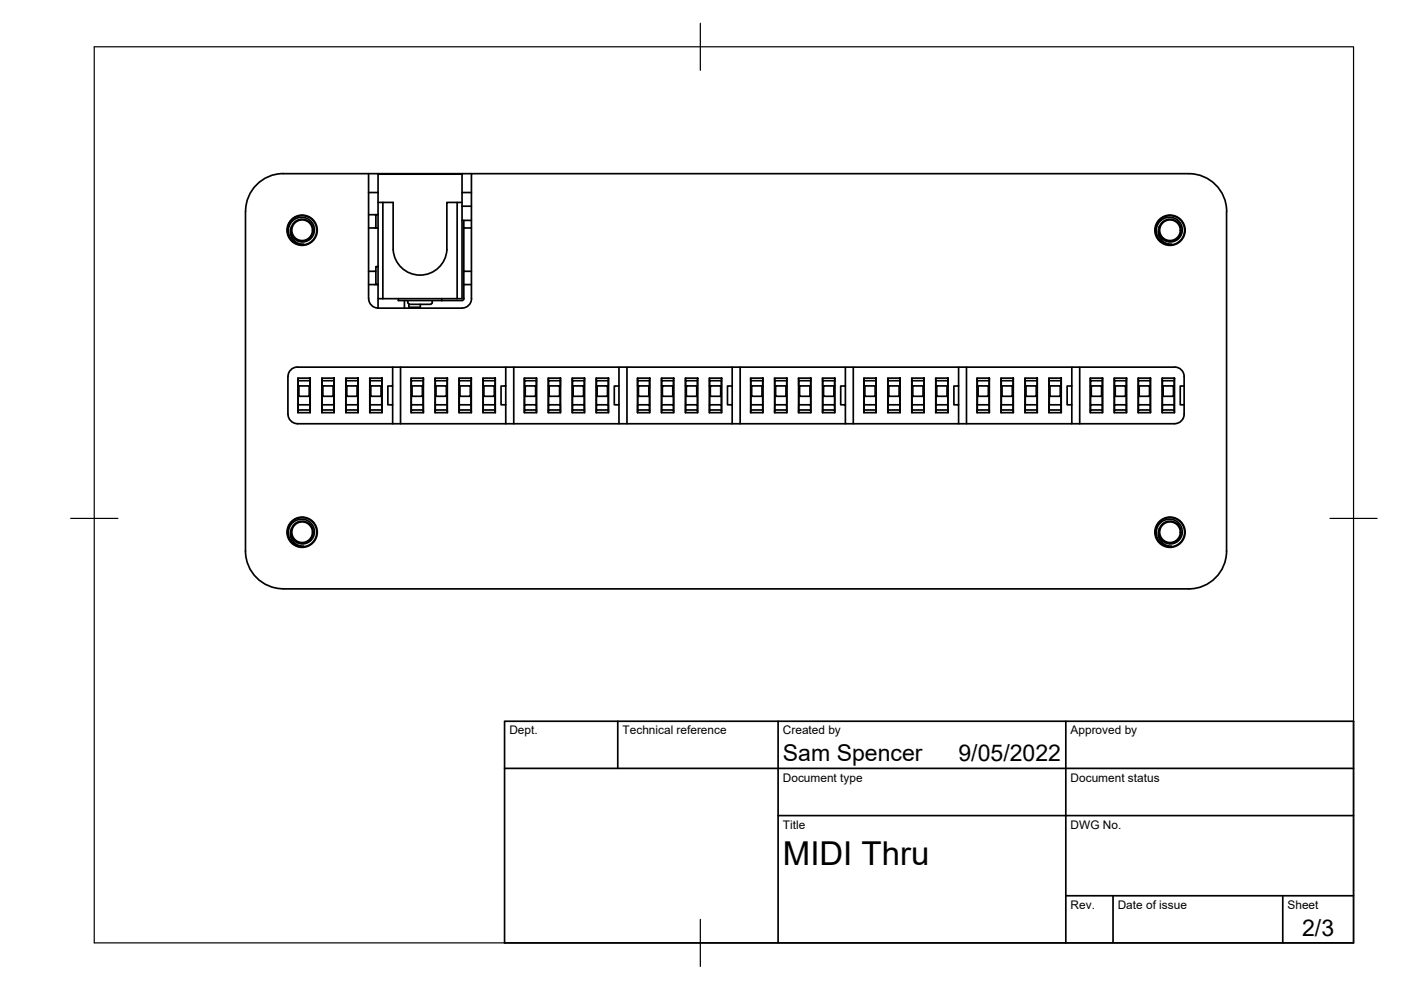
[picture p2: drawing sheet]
<svg xmlns="http://www.w3.org/2000/svg" width="297mm" height="210mm" viewBox="0 0 297 210" stroke-linecap="round" stroke-linejoin="round" font-family="sans-serif">
<!-- layer: Visible -->
<g fill="none" stroke="#000" stroke-width=".36">
<path d="M60 36.8h39.9M60.1 36.8a8 8 0 0 0-8 8M78.1 36.8v26.5M52 44.8v72.1M61.8 48l-.1 .7 .2 1.1M61.9 49.8l.7 .9 .9 .5 1.1 .1 .9-.4 .7-.7 .4-.8 .1-1-.4-1-.7-.8-1.1-.5h-1.2l-.9 .5-.7 .6-.5 1.2v1.2l.5 1a2.69 2.69 0 0 0 2.7 1.2M61.9 49.8l.5 .7 1.1 .6h1.1l1-.5 .6-.8 .2-1.2-.3-.9-.6-.8-1-.4-1.2 .1-.6 .3-.6 .5-.5 1.2v1.1l.7 1.2 .9 .7 1.2 .2M78.1 45.5h1.6M78.1 48.3h1.6M78.1 57.5h1.6M78.1 40.8h2.1M80.2 45.5h-.5v2.8h.5"/>
<path d="M80.2 56.5h-.5v3.8h.5M80.2 42.9h3.2v10a5.7 5.7 0 0 0 5.7 5.4 5.7 5.7 0 0 0 5.7-5.4M81.2 42.9v20.4M96.9 42.9v20.4M98 42.9h-3.3v10M98 40.8h1.9M98 46.7h1.9M98 43.7h1.9M98.3 57.5h1.6M98.3 48.3h1.6M98.3 46.7v16.6M245.8 48l.7-1 1.2-.5 1.3 .2 1 .8 .4 1-.1 1-.4 .7-.6 .7-1 .3-1-.1-.8-.5-.6-.8 .7 .9 1.2 .6 1.2-.1 1-.7 .6-1 .1-1.1-.5-1.2-1.1-.9-1.4-.2-1.1 .3-1 1-.5 1.4 .1 .7 .3 .8 .7 .9"/>
<path d="M245.8 48l-.2 1.4 .4 1.2 1.1 .9 1.3 .3-1.4-.2-.8-.5M245.8 48l-.1 .7 .2 1.1M260.1 44.8v72.1M260.1 44.8a8 8 0 0 0-8-8h-152.2v26.5M63.1 77.8h185.9M63.1 77.8a2.04 2.04 0 0 0-2.1 2l.1 8a2.04 2.04 0 0 0 2 2h186a2 2 0 0 0 2-2v-8a2 2 0 0 0-2-2M78.1 60.3h1.6M78.2 63.3a2 2 0 0 0 2 2M80.2 63.3h1M81.2 63.3h15.7M83.2 77.8v4h-1v4h1v4M84.5 63.3v.4h9.1"/>
<path d="M84.9 77.8v12M85.7 63.7v1.6M86.4 63.7l.1 .6 .4 .2M86.7 64.5v.6h2.4v-.6M91.7 63.7a.73 .73 0 0 1-.3 .7 .73 .73 0 0 1-.8 .1h-3.8M93.6 63.3v.4M96.9 63.3h1.1v-26.4h-17.8v28.4h17.8M98.3 60.3h1.6M98.4 63.3l-.4 .4h-4.4M100 63.3a2 2 0 0 1-2 2M107.2 77.8v4h-1v4h1v4M108.9 77.8v12"/>
<path d="M131.2 77.8v4h-1v4h1v4M132.9 77.8v12M155.2 77.8v4h-1v4h1v4M156.9 77.8v12M179.2 77.8v4h-1v4h1v4M180.9 77.8v12M203.2 77.8v4h-1v4h1v4M204.9 77.8v12M227.2 77.8v4h-.9v4h.9v4M228.9 77.8v12M63.2 80.2h2.6v7.3h-2.6zM63.2 87.5v-.6h2.5l.1 .6"/>
<path d="M63.2 80.2v.5M63.2 86.9v-1.1h2.5v1.1M63.2 81.8h.2M63.2 81.8v4M63.4 81.8h2.2v2.2h-2.2zM65.6 81.8h.1M65.7 80.7h-2.5v1.1M65.7 80.7v5.1M65.8 80.2l-.1 .5M68.2 80.2h2.6v7.3h-2.6zM68.2 87.5l.1-.6h2.5v.6M68.2 80.2l.1 .5"/>
<path d="M68.3 86.9v-1.1h2.5v1.1M68.3 81.8h.2M68.3 81.8v4M68.5 81.8h2.1v2.2h-2.1zM70.8 81.8v4M70.8 80.7h-2.5v1.1M70.8 80.7v1.1h-.2M70.8 80.2v.5M73.3 80.2h2.6v7.3h-2.6zM73.3 87.5l.1-.6h2.5v.6M73.3 80.2l.1 .5M73.4 86.9v-1.1h2.5v1.1"/>
<path d="M73.4 81.8h.1M73.4 81.8v4M73.5 81.8h2.2v2.2h-2.2zM75.9 81.8v4M75.9 80.7h-2.5v1.1M75.9 80.7v1.1h-.2M75.9 80.2v.5M78.4 80.2h2.6v7.3h-2.6zM78.4 87.5v-.6h2.6v.6M78.4 80.2v.5M78.4 86.9v-1.1h2.6v1.1M78.4 81.8h.2"/>
<path d="M78.4 81.8v4M78.6 81.8h2.2v2.2h-2.2zM80.8 81.8h.2M81 80.7h-2.6v1.1M81 80.7l-.1 5.1M81 80.2v.5M83.2 81.8v4M87.2 80.2h2.6v7.3h-2.6zM87.2 87.5v-.6h2.5l.1 .6M87.2 80.2v.5M87.2 86.9v-1.1h2.5v1.1M87.2 81.8h.2"/>
<path d="M87.2 81.8v4M87.4 81.8h2.2v2.2h-2.2zM89.7 81.8v4M89.7 80.7h-2.5v1.1M89.7 80.7v1.1h-.1M89.8 80.2l-.1 .5M92.2 80.2h2.6v7.3h-2.6zM92.2 87.5l.1-.6h2.5v.6M92.2 80.2l.1 .5M92.3 86.9v-1.1h2.5v1.1M92.3 81.8h.1M92.3 81.8v4"/>
<path d="M92.4 81.8h2.2v2.2h-2.2zM94.8 81.8v4M94.8 80.7h-2.5v1.1M94.8 80.7v1.1h-.2M94.8 80.2v.5M97.3 80.2h2.6v7.3h-2.6zM97.3 87.5l.1-.6h2.5v.6M97.3 80.2l.1 .5M97.4 86.9v-1.1h2.5v1.1M97.4 81.8h.1M97.4 81.8v4M97.5 81.8h2.2v2.2h-2.2z"/>
<path d="M99.7 81.8h.2M99.9 80.7h-2.5v1.1M99.9 80.7v5.1M99.9 80.2v.5M102.4 80.2h2.6v7.3h-2.6zM102.4 87.5v-.6h2.6v.6M102.4 80.2v.5M102.4 86.9v-1.1h2.6v1.1M102.4 81.8h.2M102.4 81.8v4M102.6 81.8h2.2v2.2h-2.2zM104.8 81.8h.2"/>
<path d="M105 80.7h-2.6v1.1M105 80.7l-.1 5.1M105 80.2v.5M107.2 81.8v4M111.2 80.2h2.5v7.3h-2.5zM111.2 87.5v-.6h2.5v.6M111.2 80.2v.5M111.2 86.9v-1.1h2.5v1.1M111.2 81.8h.2M111.2 81.8v4M111.4 81.8h2.2v2.2h-2.2zM113.7 81.8v4"/>
<path d="M113.7 80.7h-2.5v1.1M113.7 80.7v1.1h-.1M113.7 80.2v.5M116.2 80.2h2.6v7.3h-2.6zM116.2 87.5l.1-.6h2.5v.6M116.2 80.2l.1 .5M116.3 86.9v-1.1h2.5v1.1M116.3 81.8h.1M116.3 81.8v4M116.4 81.8h2.2v2.2h-2.2zM118.6 81.8h.2M118.8 80.7h-2.5v1.1"/>
<path d="M118.8 80.7v5.1M118.8 80.2v.5M121.3 80.2h2.6v7.3h-2.6zM121.3 87.5l.1-.6h2.5v.6M121.3 80.2l.1 .5M121.4 86.9v-1.1h2.5v1.1M121.4 81.8h.1M121.4 81.8v4M121.5 81.8h2.2v2.2h-2.2zM123.7 81.8h.2M123.9 80.7h-2.5v1.1M123.9 80.7v5.1"/>
<path d="M123.9 80.2v.5M126.4 80.2h2.6v7.3h-2.6zM126.4 87.5v-.6h2.6v.6M126.4 80.2v.5M126.4 86.9v-1.1h2.6v1.1M126.4 81.8h.2M126.4 81.8v4M126.6 81.8h2.2v2.2h-2.2zM128.8 81.8h.2M129 80.7h-2.6v1.1M129 80.7l-.1 5.1M129 80.2v.5"/>
<path d="M131.2 81.8v4M135.2 80.2h2.6v7.3h-2.6zM135.2 87.5v-.6h2.5l.1 .6M135.2 80.2v.5M135.2 86.9v-1.1h2.5v1.1M135.2 81.8h.2M135.2 81.8v4M135.4 81.8h2.2v2.2h-2.2zM137.6 81.8h.1M137.7 80.7h-2.5v1.1M137.7 80.7v5.1M137.8 80.2l-.1 .5"/>
<path d="M140.3 80.2h2.5v7.3h-2.5zM140.3 87.5v-.6h2.5v.6M140.3 80.2v.5M140.3 86.9v-1.1h2.5v1.1M140.3 81.8v4M140.4 81.8h2.2v2.2h-2.2zM142.6 81.8h.2M142.8 80.7h-2.5v1.1h.1M142.8 80.7v5.1M142.8 80.2v.5M145.3 80.2h2.6v7.3h-2.6zM145.3 87.5l.1-.6h2.5v.6"/>
<path d="M145.3 80.2l.1 .5M145.4 86.9v-1.1h2.5v1.1M145.4 81.8v4M145.5 81.8h2.2v2.2h-2.2zM147.7 81.8h.2M147.9 80.7h-2.5v1.1h.1M147.9 80.7v5.1M147.9 80.2v.5M150.4 80.2h2.6v7.3h-2.6zM150.4 87.5v-.6h2.6v.6M150.4 80.2v.5M150.4 86.9v-1.1h2.6v1.1"/>
<path d="M150.4 81.8h.2M150.5 81.8v4M150.6 81.8h2.2v2.2h-2.2zM152.8 81.8h.2M153 80.7h-2.6v1.1M153 80.7v5.1M153 80.2v.5M155.2 81.8v4M159.2 80.2h2.6v7.3h-2.6zM159.2 87.5v-.6h2.5l.1 .6M159.2 80.2v.5M159.2 86.9v-1.1h2.5v1.1"/>
<path d="M159.2 81.8v4M159.4 81.8h2.2v2.2h-2.2zM161.6 81.8h.1M161.7 80.7h-2.5v1.1h.2M161.7 80.7v5.1M161.8 80.2l-.1 .5M164.2 80.2h2.6v7.3h-2.6zM164.2 87.5l.1-.6h2.5v.6M164.2 80.2l.1 .5M164.3 86.9v-1.1h2.5v1.1M164.3 81.8v4M164.4 81.8h2.2v2.2h-2.2z"/>
<path d="M166.6 81.8h.2M166.8 80.7h-2.5v1.1h.1M166.8 80.7v5.1M166.8 80.2v.5M169.3 80.2h2.6v7.3h-2.6zM169.3 87.5l.1-.6h2.5v.6M169.3 80.2l.1 .5M169.4 86.9v-1.1h2.5v1.1M169.4 81.8h.1M169.4 81.8v4M169.5 81.8h2.2v2.2h-2.2zM171.7 81.8h.2"/>
<path d="M171.9 80.7h-2.5v1.1M171.9 80.7v5.1M171.9 80.2v.5M174.4 80.2h2.6v7.3h-2.6zM174.4 87.5v-.6h2.6v.6M174.4 80.2v.5M174.4 86.9v-1.1h2.6v1.1M174.4 81.8h.2M174.5 81.8v4M174.6 81.8h2.2v2.2h-2.2zM176.8 81.8h.2M177 80.7h-2.6v1.1"/>
<path d="M177 80.7v5.1M177 80.2v.5M179.2 81.8v4M183.2 80.2h2.6v7.3h-2.6zM183.2 87.5v-.6h2.5l.1 .6M183.2 80.2v.5M183.2 86.9v-1.1h2.5v1.1M183.2 81.8v4M183.4 81.8h2.1v2.2h-2.1zM185.5 81.8h.2M185.7 80.7h-2.5v1.1h.2M185.7 80.7v5.1"/>
<path d="M185.8 80.2l-.1 .5M188.2 80.2h2.6v7.3h-2.6zM188.2 87.5l.1-.6h2.5v.6M188.2 80.2l.1 .5M188.3 86.9v-1.1h2.5v1.1M188.3 81.8h.1M188.3 81.8v4M188.4 81.8h2.2v2.2h-2.2zM190.6 81.8h.2M190.8 80.7h-2.5v1.1M190.8 80.7v5.1M190.8 80.2v.5"/>
<path d="M193.3 80.2h2.6v7.3h-2.6zM193.3 87.5l.1-.6h2.5v.6M193.3 80.2l.1 .5M193.4 86.9v-1.1h2.5v1.1M193.4 81.8h.1M193.4 81.8v4M193.5 81.8h2.2v2.2h-2.2zM195.7 81.8h.2M195.9 80.7h-2.5v1.1M195.9 80.7v5.1M195.9 80.2v.5M198.4 80.2h2.6v7.3h-2.6z"/>
<path d="M198.4 87.5v-.6h2.6v.6M198.4 80.2v.5M198.4 86.9v-1.1h2.6v1.1M198.4 81.8h.2M198.5 81.8v4M198.6 81.8h2.2v2.2h-2.2zM200.8 81.8h.2M201 80.7h-2.6v1.1M201 80.7v5.1M201 80.2v.5M203.2 81.8v4M207.2 80.2h2.6v7.3h-2.6z"/>
<path d="M207.2 87.5v-.6h2.5l.1 .6M207.2 80.2v.5M207.2 86.9v-1.1h2.5v1.1M207.2 81.8h.2M207.2 81.8v4M207.4 81.8h2.1v2.2h-2.1zM209.5 81.8h.2M209.7 80.7h-2.5v1.1M209.7 80.7v5.1M209.8 80.2l-.1 .5M212.2 80.2h2.6v7.3h-2.6zM212.2 87.5l.1-.6h2.5v.6"/>
<path d="M212.2 80.2l.1 .5M212.3 86.9v-1.1h2.5v1.1M212.3 81.8h.1M212.3 81.8v4M212.4 81.8h2.2v2.2h-2.2zM214.6 81.8h.2M214.8 80.7h-2.5v1.1M214.8 80.7v5.1M214.8 80.2v.5M217.3 80.2h2.6v7.3h-2.6zM217.3 87.5l.1-.6h2.5v.6M217.3 80.2l.1 .5"/>
<path d="M217.4 86.9v-1.1h2.5v1.1M217.4 81.8h.1M217.4 81.8v4M217.5 81.8h2.2v2.2h-2.2zM219.7 81.8h.2M219.9 80.7h-2.5v1.1M219.9 80.7v5.1M219.9 80.2v.5M222.4 80.2h2.6v7.3h-2.6zM222.4 87.5v-.6h2.6v.6M222.4 80.2v.5M222.4 86.9v-1.1h2.6v1.1"/>
<path d="M222.4 81.8h.2M222.5 81.8v4M222.6 81.8h2.2v2.2h-2.2zM224.8 81.8h.2M225 80.7h-2.6v1.1M225 80.7v5.1M225 80.2v.5M227.2 81.8v4M231.2 80.2h2.6v7.3h-2.6zM231.2 87.5v-.6h2.5l.1 .6M231.2 80.2v.5M231.2 86.9v-1.1h2.5v1.1"/>
<path d="M231.2 81.8h.2M231.2 81.8v4M231.4 81.8h2.2v2.2h-2.2zM233.6 81.8h.1M233.7 80.7h-2.5v1.1M233.7 80.7v5.1M233.8 80.2l-.1 .5M236.2 80.2h2.6v7.3h-2.6zM236.2 87.5l.1-.6h2.5v.6M236.2 80.2l.1 .5M236.3 86.9v-1.1h2.5v1.1M236.3 81.8h.2"/>
<path d="M236.3 81.8v4M236.5 81.8h2.1v2.2h-2.1zM238.6 81.8h.2M238.8 80.7h-2.5v1.1M238.8 80.7v5.1M238.8 80.2v.5M241.3 80.2h2.6v7.3h-2.6zM241.3 87.5l.1-.6h2.5v.6M241.3 80.2l.1 .5M241.4 86.9v-1.1h2.5v1.1M241.4 81.8h.1M241.4 81.8v4"/>
<path d="M241.5 81.8h2.2v2.2h-2.2zM243.7 81.8h.2M243.9 80.7h-2.5v1.1M243.9 80.7v5.1M243.9 80.2v.5M246.4 80.2h2.6v7.3h-2.6zM246.4 87.5v-.6h2.6v.6M246.4 80.2v.5M246.4 86.9v-1.1h2.6v1.1M246.4 81.8h.2M246.4 81.8v4M246.6 81.8h2.2v2.2h-2.2z"/>
<path d="M248.8 81.8h.2M249 80.7h-2.6v1.1M249 80.7v5.1M249 80.2v.5M251.1 81.8h-.9v4h.9M52 116.8a8 8 0 0 0 8.1 8M61.8 112.1l-.1 .7 .2 1M61.9 113.8l.7 .9 .9 .5 1 .1 .9-.4 .8-.6 .4-.9 .1-1-.3-.9-.9-1-.9-.3-.8-.1-1.3 .4-.8 .7-.5 1.1v1.3l.5 1a2.73 2.73 0 0 0 2.7 1.2M61.9 113.8l.6 .8 1 .5h1.1l1-.5 .7-.9 .1-1.1-.3-.8-.6-.8-1.2-.5-1.2 .2-.9 .7-.6 1.3v1l.6 1.2 1 .7 1.2 .2M245.8 112.1l.8-1.1 1.2-.5 1.2 .2 1 .9 .4 .9-.1 1-.4 .9-.7 .5-1 .3-1-.1-.7-.5-.6-.8 .8 1.1 1.2 .4 1.1-.1 1-.7 .6-1 .1-1.1-.5-1.2-1-.8-1.4-.3-1.3 .4-.9 .9-.5 1.4 .4 1.5 .7 .9M245.8 112.1l-.2 1.3 .4 1.2 1 .9 1.4 .3-1.4-.2-.8-.4M245.8 112.1l-.1 .7 .2 1"/>
<path d="M260.1 116.8a8 8 0 0 1-8 8.1h-192.1"/>
<circle cx="64.1" cy="48.8" r="3.2"/>
<circle cx="64.1" cy="48.8" r="2.19"/>
<circle cx="64.1" cy="48.8" r="3.1"/>
<circle cx="248.1" cy="48.8" r="3.2"/>
<circle cx="248.1" cy="48.8" r="2.19"/>
<circle cx="248.1" cy="48.8" r="3.1"/>
<circle cx="64.1" cy="112.8" r="3.2"/>
<circle cx="64.1" cy="112.8" r="2.19"/>
<circle cx="64.1" cy="112.8" r="3.1"/>
<circle cx="248.1" cy="112.8" r="3.2"/>
<circle cx="248.1" cy="112.8" r="2.19"/>
<circle cx="248.1" cy="112.8" r="3.1"/>
</g>
<!-- layer: Border -->
<path d="M20 9.9h267v190h-267zM148.5 4.9v10M15 109.9h10M282 109.9h10M148.5 194.9v10" fill="none" stroke="#000" stroke-width=".25"/>
<!-- layer: TitleBlock -->
<path d="M107 152.9h180v47h-180zM131 152.9v10M165 152.9v47M226 152.9v47M107 162.9h180M165 172.9h122M226 189.9h61M236 189.9v10M272 189.9v10" fill="none" stroke="#000" stroke-width=".36"/>
<text font-size="7" x="166" y="183.4">MIDI Thru</text>
<g font-size="4.9">
<text x="166" y="161.4">Sam Spencer</text>
<text x="203.2" y="161.4">9/05/2022</text>
<text x="276.1" y="198.6">2/3</text>
</g>
<g font-size="2.5">
<text x="108" y="155.7">Dept.</text>
<text x="132" y="155.7">Technical reference</text>
<text x="166" y="155.7">Created by</text>
<text x="227" y="155.7">Approved by</text>
<text x="166" y="165.7">Document type</text>
<text x="227" y="165.7">Document status</text>
<text x="166" y="175.7">Title</text>
<text x="227" y="175.7">DWG No.</text>
<text x="227" y="192.7">Rev.</text>
<text x="237" y="192.7">Date of issue</text>
<text x="273" y="192.7">Sheet</text>
</g>
</svg>
